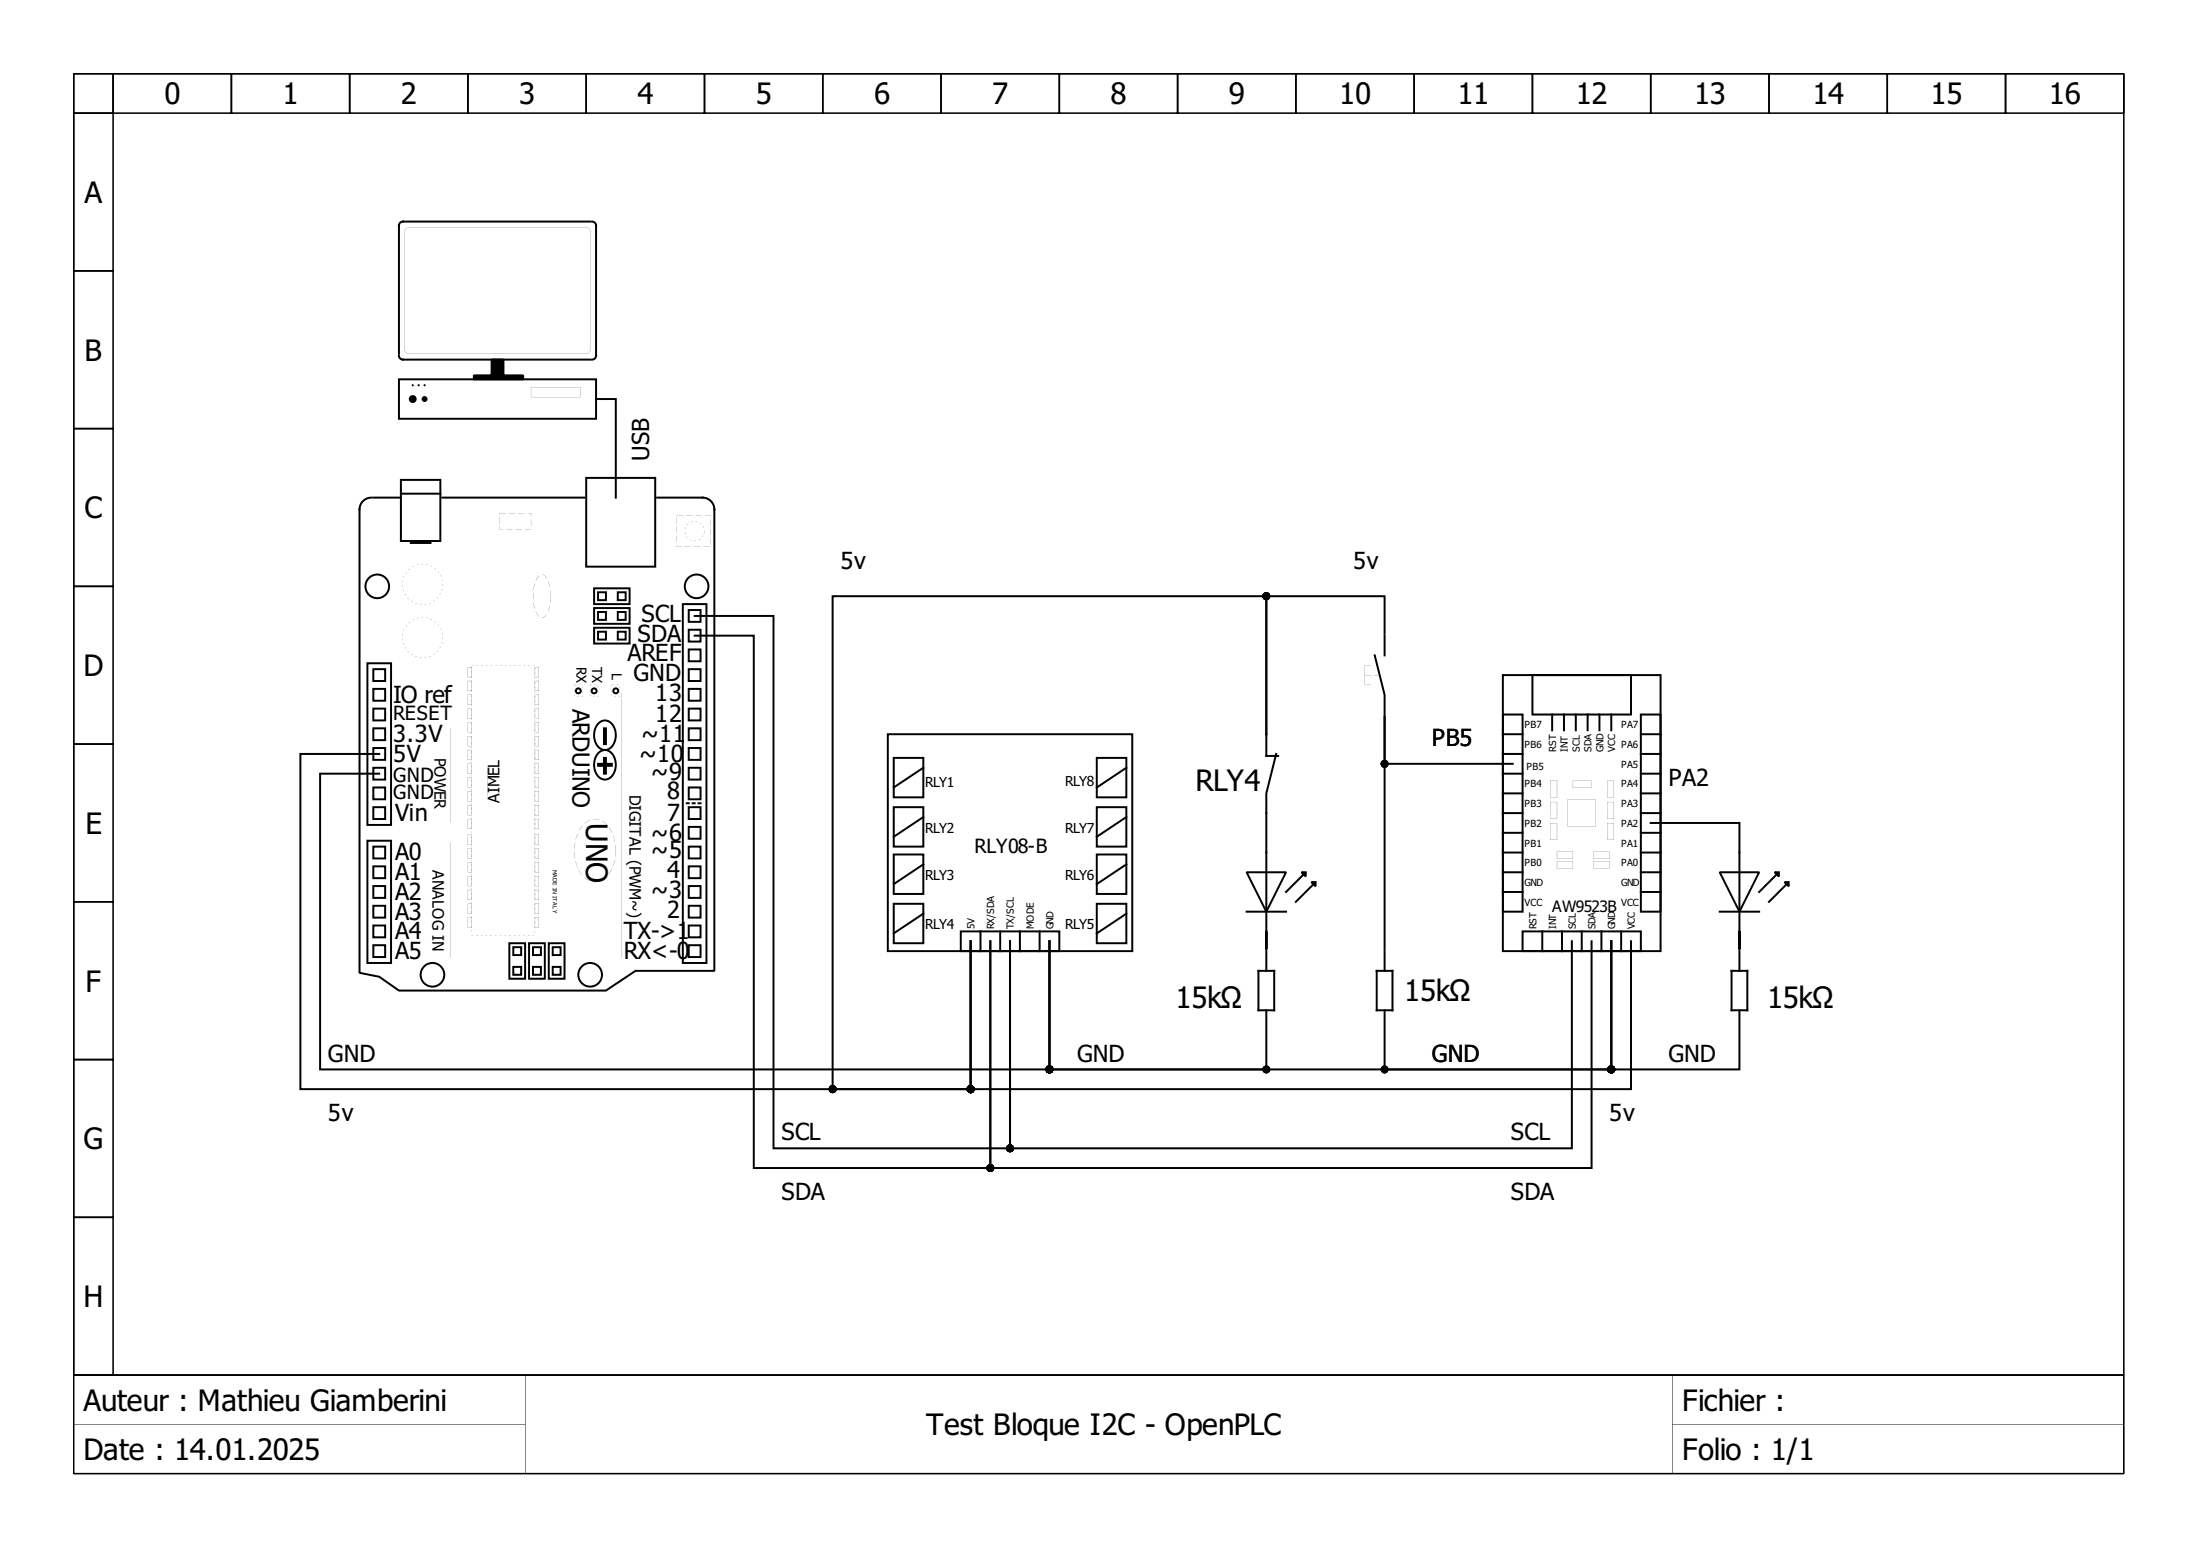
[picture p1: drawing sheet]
<svg xmlns="http://www.w3.org/2000/svg" width="297mm" height="210mm" viewBox="0 0 297 210" stroke-linecap="round" stroke-linejoin="round" font-family="sans-serif">
<g fill="#000">
<path d="M54.7 31l.2-.2 .3-.1a.57 .57 0 0 0-.5 .6zM54.7 31.2v16zM55.2 30.7h24zM79.1 30.7a.5 .5 0 0 1 .6 .6 .57 .57 0 0 0-.6-.6zM79.7 31.2v16zM54.7 47.2a.57 .57 0 0 0 .5 .6 .54 .54 0 0 1-.5-.6zM55.2 47.7l24 .1zM79.1 47.7a.57 .57 0 0 0 .6-.5 .5 .5 0 0 1-.6 .5zM60.8 98.3v12.8zM184.3 89.8h.8h-.8v2.7h.8h-.8zM60.8 113.7v15.5zM65.8 103.6l.1 3.8z"/>
<path d="M83.9 93.5l.1 35.7z"/>
<path d="M9.9 9.9h277v175.7l-.1 .1h-276.9zM9.9 9.9h.2v175.7h-.2v-.1h276.9v.1h-.2v-175.7h.2v.2h-276.9z"/>
<path d="M9.9 9.9h5.5v5.4l-.1 .1h-5.4zM9.9 9.9h.2v5.4h-.2v-.1h5.4v.1h-.1v-5.4h.1v.2h-5.4z"/>
<path d="M9.9 15.2h5.4l.1 .1v21.3l-.1 .1h-5.4v-.1zM9.9 15.3h.2v21.3h-.2v-.1h5.4v.1h-.1v-21.3h.1v.1h-5.4z"/>
<path d="M15.2 9.9h16h.1v5.4l-.1 .1h-15.9l-.1-.1zM15.3 9.9h.1v5.4h-.1v-.1h15.9v.1h-.1v-5.4h.1v.2h-15.9z"/>
<path d="M31.1 9.9h16.1h.1v5.4l-.1 .1h-16l-.1-.1zM31.2 9.9h.1v5.4h-.1v-.1h16v.1h-.1v-5.4h.1v.2h-16z"/>
<path d="M47.1 9.9h16.1h.1v5.4l-.1 .1h-16l-.1-.1zM47.2 9.9h.1v5.4h-.1v-.1h16v.1h-.1v-5.4h.1v.2h-16z"/>
<path d="M63.1 9.9h16h.2v5.4l-.2 .1h-15.9l-.1-.1zM63.2 9.9h.1v5.4h-.1v-.1h15.9v.1h-.1v-5.4h.1v.2h-15.9z"/>
<path d="M79 9.9h16.1h.1v5.4l-.1 .1h-16l-.1-.1zM79.1 9.9h.2v5.4h-.2v-.1h16v.1h-.1v-5.4h.1v.2h-16z"/>
<path d="M95 9.9h16.1h.1v5.4l-.1 .1h-16l-.1-.1zM95.1 9.9h.1v5.4h-.1v-.1h16v.1h-.1v-5.4h.1v.2h-16z"/>
<path d="M111 9.9h16.1h.1v5.4l-.1 .1h-16l-.1-.1zM111.1 9.9h.1v5.4h-.1v-.1h16v.1h-.1v-5.4h.1v.2h-16z"/>
<path d="M127 9.9h16h.1v5.4l-.1 .1h-15.9l-.1-.1zM127.1 9.9h.1v5.4h-.1v-.1h15.9v.1h-.1v-5.4h.1v.2h-15.9z"/>
<path d="M142.9 9.9h16.1h.1v5.4l-.1 .1h-16l-.1-.1zM143 9.9h.1v5.4h-.1v-.1h16v.1h-.1v-5.4h.1v.2h-16z"/>
<path d="M158.9 9.9h16.1h.1v5.4l-.1 .1h-16l-.1-.1zM159 9.9h.1v5.4h-.1v-.1h16v.1h-.1v-5.4h.1v.2h-16z"/>
<path d="M174.9 9.9h16h.1v5.4l-.1 .1h-15.9l-.1-.1zM175 9.9h.1v5.4h-.1v-.1h15.9v.1h-.1v-5.4h.1v.2h-15.9z"/>
<path d="M190.8 9.9h16.1h.1v5.4l-.1 .1h-16l-.1-.1zM190.9 9.9h.1v5.4h-.1v-.1h16v.1h-.1v-5.4h.1v.2h-16z"/>
<path d="M206.8 9.9h16.1h.1v5.4l-.1 .1h-16l-.1-.1zM206.9 9.9h.1v5.4h-.1v-.1h16v.1h-.1v-5.4h.1v.2h-16z"/>
<path d="M222.8 9.9h16h.2v5.4l-.2 .1h-15.9l-.1-.1zM222.9 9.9h.1v5.4h-.1v-.1h15.9v.1h-.1v-5.4h.1v.2h-15.9z"/>
<path d="M238.7 9.9h16.1h.1v5.4l-.1 .1h-16l-.1-.1zM238.8 9.9h.2v5.4h-.2v-.1h16v.1h-.1v-5.4h.1v.2h-16z"/>
<path d="M254.7 9.9h16.1h.1v5.4l-.1 .1h-16l-.1-.1zM254.8 9.9h.1v5.4h-.1v-.1h16v.1h-.1v-5.4h.1v.2h-16z"/>
<path d="M270.7 9.9h16.1h.1v5.4l-.1 .1h-16l-.1-.1zM270.8 9.9h.1v5.4h-.1v-.1h16v.1h-.2v-5.4h.2v.2h-16z"/>
<path d="M9.9 36.5h5.4l.1 .1v21.3l-.1 .1h-5.4v-.1zM9.9 36.6h.2v21.3h-.2v-.1h5.4v.1h-.1v-21.3h.1v.1h-5.4z"/>
<path d="M9.9 57.8h5.4l.1 .1v21.2l-.1 .2h-5.4v-.2zM9.9 57.9h.2v21.2h-.2v-.1h5.4v.1h-.1v-21.2h.1v.1h-5.4z"/>
<path d="M55.6 52a.15 .15 0 0 1 .3 0 .15 .15 0 0 1-.3 0zM55.6 52a.15 .15 0 0 0 .3 0 .15 .15 0 0 0-.3 0z"/>
<path d="M56.4 52a.15 .15 0 0 1 .3 0 .15 .15 0 0 1-.3 0zM56.4 52a.12 .12 0 0 0 .2 0 .12 .12 0 0 0-.2 0z"/>
<path d="M57.2 52a.15 .15 0 0 1 .3 0 .15 .15 0 0 1-.3 0zM57.2 52a.12 .12 0 0 0 .2 0 .12 .12 0 0 0-.2 0z"/>
<path d="M71.7 52.3h6.7v1.3h-6.7zM71.7 52.3v1.3h6.7v-1.3z"/>
<path d="M9.9 79h5.4l.1 .1v21.3l-.1 .1h-5.4v-.1zM9.9 79.1h.2v21.3h-.2v-.1h5.4v.1h-.1v-21.3h.1v.2h-5.4z"/>
<path d="M59.8 78.9v.2zM59.7 79.5v.2zM59.5 80.1l-.1 .2zM59.1 80.6l-.1 .2zM58.5 81.2l.2-.2zM57.9 81.5l.3-.1zM57.3 81.6h.2zM56.7 81.6h.2zM56.1 81.4l.2 .1zM55.5 81.1l.2 .1zM55 80.7l.2 .2zM54.7 80.2l.1 .2zM54.4 79.6l.1 .2zM54.3 79l.1 .2zM54.4 78.3v.3zM54.6 77.7l-.1 .3zM54.9 77.2l-.1 .2zM55.2 76.9l.2-.1zM55.7 76.5l.2-.1zM56.3 76.3l.2-.1zM56.9 76.2l.2-.1zM57.5 76.2h.2zM58.1 76.4l.2 .1zM58.7 76.7l.1 .2zM59.1 77.1l.2 .2zM59.5 77.7l.1 .1zM59.7 78.2l.1 .3z"/>
<path d="M67.4 69.3h.9zM68.7 69.3h.9zM70 69.3h.8zM71.2 69.3h.5v.4v-.4zM71.7 70.1v.9zM70.9 71.4h.8zM69.6 71.4h.9zM68.3 71.4h.9zM67.4 71.1v.3h.5h-.5zM67.4 69.8v.9zM67.4 69.3v.1z"/>
<path d="M91.4 69.6h.9zM92.7 69.6h.8zM93.9 69.6h.9zM95.2 69.6h.7v.1v-.1zM95.9 70.1v.9zM95.9 71.4v.9zM95.9 72.7v.8zM95 73.8h.8zM93.7 73.8h.9zM92.4 73.8h.9zM91.4 73.6v.2h.6h-.6zM91.4 72.3v.9zM91.4 71v.9zM91.4 69.8v.8z"/>
<path d="M95.1 71.7v.2zM95 72.3l-.2 .2zM94.3 72.9l.3-.1zM93.7 73h.3zM93.1 72.8l.2 .1zM92.7 72.4l.1 .2zM92.5 71.8v.2zM92.5 71.2v.2zM92.8 70.7h.1l-.1 .2zM93.3 70.5l.2-.1zM93.9 70.4h.2zM94.5 70.6l.2 .1zM94.9 71l.1 .2zM95.1 71.6v.1z"/>
<path d="M59.8 86.1v.2zM59.7 86.7v.2zM59.5 87.3l-.1 .2zM59.1 87.8l-.1 .2zM58.5 88.3l.2-.1zM57.9 88.6h.3zM57.3 88.8h.2zM56.7 88.8h.2zM56.1 88.6l.2 .1zM55.5 88.3l.2 .1zM55 87.9l.2 .2zM54.7 87.4l.1 .2zM54.4 86.8l.1 .2zM54.3 86.2l.1 .2zM54.4 85.5v.3zM54.6 84.9l-.1 .2zM54.9 84.4l-.1 .2zM55.2 84.1l.2-.1zM55.7 83.7l.2-.1zM56.3 83.5l.2-.1zM56.9 83.3h.2zM57.5 83.4h.2zM58.1 83.5l.2 .2zM58.7 83.9l.1 .1zM59.1 84.3l.2 .2zM59.5 84.8l.1 .2zM59.7 85.4l.1 .2z"/>
<path d="M63.2 91.9h.5v1.4h-.5zM63.2 91.9v1.4h.5v-1.4z"/>
<path d="M63.2 99.4h.5v1.3h-.5zM63.2 99.4v1.3h.5v-1.3z"/>
<path d="M63.2 97.5h.5v1.4h-.5zM63.2 97.5v1.3h.5v-1.3z"/>
<path d="M63.2 93.8h.5v1.3h-.5zM63.2 93.8v1.3h.5v-1.3z"/>
<path d="M63.2 90.1h.5v1.3h-.5zM63.2 90.1v1.3h.5v-1.3z"/>
<path d="M63.2 95.6h.5v1.4h-.5zM63.2 95.7v1.3h.5v-1.3z"/>
<path d="M63.7 89.8h.2zM64.3 89.8h.3zM65 89.8h.2zM65.6 89.8h.2zM66.2 89.8h.3zM66.9 89.8h.2zM67.5 89.8h.2zM68.1 89.8h.3zM68.8 89.8h.2zM69.4 89.8h.2zM70.1 89.8h.2zM70.7 89.8h.2zM71.3 89.8h.3zM72 89.8h.2zM72.2 90.2v.2zM72.2 90.8v.2zM72.2 91.4v.3zM72.2 92.1v.2zM72.2 92.7v.2zM72.2 93.3v.3zM72.2 94v.2zM72.2 94.6v.2zM72.2 95.2v.3zM72.2 95.9v.2zM72.2 96.5v.2zM72.2 97.1v.3zM72.2 97.8v.2zM72.2 98.4v.2zM72.2 99v.3zM72.2 99.7v.2zM72.2 100.3v.3zM72.2 101v.2zM72.2 101.6v.2zM72.2 102.2v.3zM72.2 102.9v.2zM72.2 103.5v.2zM72.2 104.1v.3zM72.2 104.8v.2zM72.2 105.4v.2zM72.2 106v.3zM72.2 106.7v.2zM72.2 107.3v.2zM72.2 107.9v.3zM72.2 108.6v.2zM72.2 109.2v.2zM72.2 109.8v.3zM72.2 110.5v.2zM72.2 111.1v.2zM72.2 111.7v.3zM72.2 112.4v.2zM72.2 113v.3zM72.2 113.7v.2zM72.2 114.3v.2zM72.2 114.9v.3zM72.2 115.6v.2zM72.2 116.2v.2zM72.2 116.8v.3zM72.2 117.5v.2zM72.2 118.1v.2zM72.2 118.7v.3zM72.2 119.4v.2zM72.2 120v.2zM72.2 120.6v.3zM72.2 121.3v.2zM72.2 121.9v.2zM72.2 122.5v.3zM72.2 123.2v.2zM72.2 123.8v.2zM72.2 124.4v.3zM72.2 125.1v.2zM72.2 125.7v.3zM71.9 126.2l.2 .1zM71.3 126.2l.2 .1zM70.6 126.2l.3 .1zM70 126.2l.2 .1zM69.4 126.2l.2 .1zM68.7 126.2l.3 .1zM68.1 126.2l.2 .1zM67.5 126.2l.2 .1zM66.8 126.2l.3 .1zM66.2 126.2l.2 .1zM65.6 126.2l.2 .1zM64.9 126.2l.3 .1zM64.3 126.2l.2 .1zM63.7 126.2l.2 .1h-.2zM63.7 125.6v.2zM63.7 124.9v.3zM63.7 124.3v.2zM63.7 123.7v.2zM63.7 123v.3zM63.7 122.4v.2zM63.7 121.8v.2zM63.7 121.1v.2zM63.7 120.5v.2zM63.7 119.8v.3zM63.7 119.2v.2zM63.7 118.6v.2zM63.7 117.9v.3zM63.7 117.3v.2zM63.7 116.7v.2zM63.7 116v.3zM63.7 115.4v.2zM63.7 114.8v.2zM63.7 114.1v.3zM63.7 113.5v.2zM63.7 112.9v.2zM63.7 112.2v.3zM63.7 111.6v.2zM63.7 111v.2zM63.7 110.3v.3zM63.7 109.7v.2zM63.7 109.1v.2zM63.7 108.4v.2zM63.7 107.8v.2zM63.7 107.1v.3zM63.7 106.5v.2zM63.7 105.9v.2zM63.7 105.2v.3zM63.7 104.6v.2zM63.7 104v.2zM63.7 103.3v.3zM63.7 102.7v.2zM63.7 102.1v.2zM63.7 101.4v.3zM63.7 100.8v.2zM63.7 100.2v.2zM63.7 99.5v.3zM63.7 98.9v.2zM63.7 98.3v.2zM63.7 97.6v.3zM63.7 97v.2zM63.7 96.4v.2zM63.7 95.7v.2zM63.7 95.1v.2zM63.7 94.4v.3zM63.7 93.8v.2zM63.7 93.2v.2zM63.7 92.5v.3zM63.7 91.9v.2zM63.7 91.3v.2zM63.7 90.6v.3zM63.7 90v.2z"/>
<path d="M72.2 97.5h.6v1.4h-.6zM72.2 97.5v1.3h.6v-1.3z"/>
<path d="M72.2 91.9h.6v1.4h-.6zM72.2 91.9v1.4h.6v-1.4z"/>
<path d="M72.2 99.4h.6v1.3h-.6zM72.2 99.4v1.3h.6v-1.3z"/>
<path d="M72.2 93.8h.6v1.3h-.6zM72.2 93.8v1.3h.6v-1.3z"/>
<path d="M72.2 90.1h.6v1.3h-.6zM72.2 90.1v1.3h.6v-1.3z"/>
<path d="M72.2 95.6h.6v1.4h-.6zM72.2 95.7v1.3h.6v-1.3z"/>
<path d="M74.3 80.5v.8zM74.2 81.7l-.2 .9zM73.1 83.4l.3-.1 .4-.4-.4 .5zM72.3 82.5l.5 .8zM72 81.3l.2 .8zM72 80v.9zM72.2 78.8l-.2 .8zM72.7 77.8l.1-.1-.5 .7zM73.2 77.5l.4 .3 .2 .3-.2-.3zM74 78.4l.3 .9zM74.3 79.7l.1 .8z"/>
<path d="M77.5 92.4l.3 .1zM78.2 92.4l.2 .1zM78.6 92.7v.2zM78.6 93.3v.2zM78.6 93.9v.2h-.1h.1zM77.9 94l.2 .1zM77.5 93.7l.1 .3zM77.5 93.1l.1 .2zM77.5 92.5l.1 .2z"/>
<path d="M79.7 92.4l.2 .1zM80.3 92.4l.2 .1zM80.7 92.7l.1 .2zM80.7 93.3l.1 .2zM80.7 93.9l.1 .2h-.2h.1zM80 94l.2 .1zM79.7 93.7v.3zM79.7 93.1v.2zM79.7 92.5v.2z"/>
<path d="M82.6 92.4l.2 .1zM83.2 92.4l.3 .1zM83.7 92.7v.2zM83.7 93.3v.2zM83.7 93.9v.2h-.1h.1zM82.9 94l.3 .1zM82.6 93.7v.3zM82.6 93.1v.2zM82.6 92.5v.2z"/>
<path d="M184.3 91.1h.8zM185.5 91.1h.7z"/>
<path d="M9.9 100.3h5.4l.1 .1v21.3l-.1 .1h-5.4v-.1zM9.9 100.4h.2v21.3h-.2v-.1h5.4v.1h-.1v-21.3h.1v.1h-5.4z"/>
<path d="M63.2 108.7h.5v1.3h-.5zM63.2 108.7v1.3h.5v-1.3z"/>
<path d="M63.2 114.5h.5v1.4h-.5zM63.2 114.5v1.4h.5v-1.4z"/>
<path d="M63.2 116.4h.5v1.4h-.5zM63.2 116.4v1.3h.5v-1.3z"/>
<path d="M63.2 112.7h.5v1.3h-.5zM63.2 112.7v1.3h.5v-1.3z"/>
<path d="M63.2 103.1h.5v1.3h-.5zM63.2 103.1v1.3h.5v-1.3z"/>
<path d="M63.2 110.5h.5v1.4h-.5zM63.2 110.6v1.3h.5v-1.3z"/>
<path d="M63.2 105h.5v1.3h-.5zM63.2 105v1.3h.5v-1.3z"/>
<path d="M63.2 101.2h.5v1.4h-.5zM63.2 101.2v1.4h.5v-1.4z"/>
<path d="M63.2 106.8h.5v1.4h-.5zM63.2 106.8v1.4h.5v-1.4z"/>
<path d="M63.2 118.3h.5v1.3h-.5zM63.2 118.3v1.3h.5v-1.3z"/>
<path d="M72.2 114.5h.6v1.4h-.6zM72.2 114.5v1.4h.6v-1.4z"/>
<path d="M72.2 108.7h.6v1.3h-.6zM72.2 108.7v1.3h.6v-1.3z"/>
<path d="M72.2 116.4h.6v1.4h-.6zM72.2 116.4v1.3h.6v-1.3z"/>
<path d="M72.2 103.1h.6v1.3h-.6zM72.2 103.1v1.3h.6v-1.3z"/>
<path d="M72.2 112.7h.6v1.3h-.6zM72.2 112.7v1.3h.6v-1.3z"/>
<path d="M72.2 110.5h.6v1.4h-.6zM72.2 110.6v1.3h.6v-1.3z"/>
<path d="M72.2 105h.6v1.3h-.6zM72.2 105v1.3h.6v-1.3z"/>
<path d="M72.2 101.2h.6v1.4h-.6zM72.2 101.2v1.4h.6v-1.4z"/>
<path d="M72.2 118.3h.6v1.3h-.6zM72.2 118.3v1.3h.6v-1.3z"/>
<path d="M72.2 106.8h.6v1.4h-.6zM72.2 106.8v1.4h.6v-1.4z"/>
<path d="M83.1 114.8v.9zM83 116.1l-.2 .8zM82.6 117.3l-.4 .7zM81.2 118.8l.7-.5zM80 119h.9l-.6 .1zM78.9 118.4l.7 .5zM78.1 117.4l.5 .8zM77.7 116.2l.3 .9zM77.6 115v.8zM77.6 113.7v.9zM78 112.5l-.3 .8zM78.7 111.4l-.5 .7zM78.9 111.1l.8-.4zM80.1 110.6h.8zM81.3 110.8l.7 .6zM82.2 111.7l.5 .7zM82.8 112.8l.2 .8zM83.1 114l.1 .8z"/>
<path d="M209.3 111.1h.9v2.3h-.9zM209.3 111.1v2.3h.9v-2.3z"/>
<path d="M209.3 108.3h.9v2.2h-.9zM209.3 108.3v2.2h.9v-2.2z"/>
<path d="M209.3 105.4h.9v2.2h-.9zM209.3 105.4v2.2h.9v-2.2z"/>
<path d="M210.2 115h2.2v.9h-2.2zM210.2 115v.9h2.2v-.9z"/>
<path d="M210.2 116.2h2.2v1h-2.2zM210.2 116.3v.9h2.2v-.9z"/>
<path d="M211.7 107.9h3.7v3.7h-3.7zM211.7 107.9v3.7h3.7v-3.7z"/>
<path d="M212.4 105.4h2.4v1h-2.4zM212.4 105.4v.9h2.4v-.9z"/>
<path d="M215.1 115h2.2v.9h-2.2zM215.1 115v.9h2.2v-.9z"/>
<path d="M215.1 116.2h2.2v1h-2.2zM215.1 116.3v.9h2.2v-.9z"/>
<path d="M217 111.1h.9v2.3h-.9zM217 111.1v2.3h.9v-2.3z"/>
<path d="M217 108.3h.9v2.2h-.9zM217 108.3v2.2h.9v-2.2z"/>
<path d="M217 105.4h.9v2.2h-.9zM217 105.4v2.2h.9v-2.2z"/>
<path d="M9.9 121.6h5.4l.1 .1v21.3l-.1 .1h-5.4v-.1zM9.9 121.7h.2v21.3h-.2v-.1h5.4v.1h-.1v-21.3h.1v.1h-5.4z"/>
<path d="M63.2 122h.5v1.3h-.5zM63.2 122v1.3h.5v-1.3z"/>
<path d="M63.2 120.1h.5v1.4h-.5zM63.2 120.1v1.4h.5v-1.4z"/>
<path d="M63.2 123.9h.5v1.3h-.5zM63.2 123.9v1.3h.5v-1.3z"/>
<path d="M72.2 120.1h.6v1.4h-.6zM72.2 120.1v1.4h.6v-1.4z"/>
<path d="M72.2 122h.6v1.3h-.6zM72.2 122v1.3h.6v-1.3z"/>
<path d="M72.2 123.9h.6v1.3h-.6zM72.2 123.9v1.3h.6v-1.3z"/>
<path d="M9.9 142.9h5.4l.1 .1v21.3l-.1 .1h-5.4v-.1zM9.9 143h.2v21.3h-.2v-.1h5.4v.1h-.1v-21.3h.1v.1h-5.4z"/>
<path d="M9.9 164.2h5.4l.1 .1v21.3l-.1 .1h-5.4v-.1zM9.9 164.3h.2v21.3h-.2v-.1h5.4v.1h-.1v-21.3h.1v.1h-5.4z"/>
<path d="M9.9 185.5h276.9l.1 .1v13.3l-.1 .1h-276.9zM9.9 185.6h.2v13.3h-.2v-.1h276.9v.1h-.2v-13.3h.2v.1h-276.9z"/>
<path d="M9.9 185.6h61v6.7h-61zM9.9 185.6v6.7h61v-6.7z"/>
<path d="M9.9 185.6h61v6.7h-61zM9.9 185.6v6.7h61v-6.7z"/>
<path d="M9.9 192.3h61v6.6h-61zM9.9 192.3v6.6h61v-6.6z"/>
<path d="M9.9 192.3h61v6.6h-61zM9.9 192.3v6.6h61v-6.6z"/>
<path d="M70.9 185.6h154.9v13.3h-154.9zM70.9 185.6v13.3h154.9v-13.3z"/>
<path d="M70.9 185.6h154.9v13.3h-154.9zM70.9 185.6v13.3h154.9v-13.3z"/>
<path d="M225.8 185.6h61v6.7h-61zM225.8 185.6v6.7h61v-6.7z"/>
<path d="M225.8 185.6h61v6.7h-61zM225.8 185.6v6.7h61v-6.7z"/>
<path d="M225.8 192.3h61v6.6h-61zM225.8 192.3v6.6h61v-6.6z"/>
<path d="M225.8 192.3h61v6.6h-61zM225.8 192.3v6.6h61v-6.6z"/>
</g>
<g fill="none" stroke="#000" stroke-width=".27">
<path d="M79.7 29.9h-25.3l-.3 .1-.2 .2v.2v17.3M79.9 29.9l.3 .1 .2 .2 .1 .2v17.6l-.1 .3-.2 .2h-.3M53.9 51.2h26.6v5.3h-26.6zM53.9 48v.3l.2 .2h.3h25.3M80.5 53.9h2.6v13.3M50.1 67.2a1.6 1.6 0 0 0-1.6 1.6v62.5l2.7 .5 2.7 1.9h27.9l4-2.6h10.7v-62.3a1.6 1.6 0 0 0-1.6-1.6h-6.2M50.4 67.2h3.7M54.1 64.8h5.4v8.2h-5.4zM54.1 66.6h5.4M55.5 73h2.6v.3h-2.6zM59.7 67.2h19.2M79.1 64.5h9.4v12h-9.4z"/>
<path d="M80.2 79.4h4.8v2.1h-4.8zM80.7 79.9h1.1v1.1h-1.1zM83.4 79.9h1.1v1.1h-1.1zM49.6 89.5h3.2v21.9h-3.2zM50.4 98.3h1.6v1.6h-1.6zM50.4 95.7h1.6v1.5h-1.6zM50.4 93h1.6v1.6h-1.6zM50.4 90.3h1.6v1.6h-1.6zM80.2 82.1h4.8v2.1h-4.8zM80.2 84.7h4.8v2.2h-4.8zM80.7 82.6h1.1v1.1h-1.1zM80.7 85.3h1.1v1h-1.1z"/>
<path d="M80.9 97.5a1.28 1.28 0 0 1 2 .7 2.3 2.3 0 0 1-.8 3 1.48 1.48 0 0 1-1.8-1.4 2.39 2.39 0 0 1 .6-2.3zM81.5 98.3h.3v2.1h-.3zM83.4 82.6h1.1v1.1h-1.1zM83.4 85.3h1.1v1h-1.1zM92.2 81.5h3.2v48.5h-3.2zM93 85h1.6v1.6h-1.6zM93 87.7h1.6v1.6h-1.6zM93 82.3h1.6v1.6h-1.6zM93 93h1.6v1.6h-1.6zM93 98.3h1.6v1.6h-1.6zM93 95.7h1.6v1.5h-1.6zM93 90.3h1.6v1.6h-1.6z"/>
<path d="M93.8 85.8h8v71.9h31.9v-30.6v30.6h81.2v-30.6M93.8 83.1h10.6v71.9h32v-27.9v27.9h75.8v-27.9M119.9 99.1h33v29.3h-33zM171 99.1v-18.6h-58.6v66.5h18.7v-19.9M171 99.1v2.9h1.6M185.6 88.5l1.3 5.3v2.7M186.9 85.8v2.7M186.9 85.5v-5h-15.9v18.6M202.9 96.5h2.7v26.6h-2.7zM202.9 91.1h21.3v37.3h-21.3zM202.9 99.1h2.7M206.9 91.1h13.3v5.4h-13.3z"/>
<path d="M209.6 96.5v2.1M211.2 96.5v2.1M212.8 96.5v2.1M214.4 96.5v2.1M216 96.5v2.1M217.6 96.5v2.1M221.5 96.5h2.7v26.6h-2.7zM221.5 99.1h2.7M49.6 113.5h3.2v16.5h-3.2zM50.4 116.9h1.6v1.6h-1.6zM50.4 119.6h1.6v1.6h-1.6zM50.4 101h1.6v1.6h-1.6z"/>
<path d="M50.4 114.3h1.6v1.6h-1.6zM50.4 106.3h1.6v1.6h-1.6zM50.4 109h1.6v1.6h-1.6zM50.4 103.6h1.6v1.6h-1.6zM51.2 101.8h-10.6v45.2h90.5v-19.9M51.2 104.4h-8v40h98.5v-17.3M80.7 103.1h1.9v.3h-1.9zM80.9 101.5a1.28 1.28 0 0 1 2 .7 2.3 2.3 0 0 1-.8 3 1.48 1.48 0 0 1-1.8-1.4 2.39 2.39 0 0 1 .6-2.3zM81.5 102.3h.3v2.1h-.3zM93 116.9h1.6v1.6h-1.6zM93 119.6h1.6v1.6h-1.6zM93 114.3h1.6v1.6h-1.6z"/>
<path d="M93 111.6h1.6v1.6h-1.6zM93 109h1.6v1.6h-1.6zM93 106.3h1.6v1.6h-1.6zM93 101h1.6v1.6h-1.6zM93 103.6h1.6v1.6h-1.6zM120.7 109h4v5.3h-4zM120.7 102.3h4v5.3h-4zM120.7 115.3h4v5.4h-4zM124.7 110.3l-4 2.7M124.7 103.6l-4 2.7M124.7 116.7l-4 2.6M148.1 109h4v5.3h-4z"/>
<path d="M148.1 102.3h4v5.3h-4zM148.1 115.3h4v5.4h-4zM152.1 110.3l-4 2.7M152.1 103.6l-4 2.7M152.1 116.7l-4 2.6M168.3 117.7h5.3l-2.6 5.4zM172.3 101.8l-1.3 5.3v21M176 118l-2.4 2.4M177.3 119.4l-2.3 2.3M202.9 107.1h2.7M202.9 117.7h2.7M202.9 115.1h2.7"/>
<path d="M202.9 101.8h2.7M202.9 109.8h2.7M202.9 104.4h2.7M202.9 112.4h2.7M204.2 103.1h-17.3v-6.4v31.4M221.5 107.1h2.7M221.5 117.7h2.7M221.5 115.1h2.7M221.5 101.8h2.7M221.5 109.8h2.7M221.5 104.4h2.7M221.5 112.4h2.7"/>
<path d="M222.9 111.1h12v17M232.2 117.7h5.3l-2.6 5.4zM239.9 118l-2.4 2.4M241.2 119.4l-2.4 2.3M50.4 122.3h1.6v1.6h-1.6zM50.4 124.9h1.6v1.6h-1.6zM50.4 127.6h1.6v1.6h-1.6zM68.8 127.3h2.1v4.8h-2.1zM69.3 130.5h1.1v1.1h-1.1zM69.3 127.9h1.1v1h-1.1zM71.4 127.3h2.2v4.8h-2.2zM72 130.5h1v1.1h-1z"/>
<path d="M72 127.9h1v1h-1zM74.1 127.3h2.1v4.8h-2.1zM74.6 127.9h1.1v1h-1.1zM74.6 130.5h1.1v1.1h-1.1zM93 124.9h1.6v1.6h-1.6zM93 127.6h1.6v1.6h-1.6zM93 122.3h1.6v1.6h-1.6zM120.7 122h4v5.3h-4zM124.7 123.3l-4 2.7M129.7 125.7h13.3v2.7h-13.3zM131.1 127.1v19.9h89.1v-19.9M132.4 125.7v2.7"/>
<path d="M135 125.7v2.7M137.7 125.7v2.7M140.4 125.7v2.7M141.7 127.1v17.3h29.3v-5.1M141.7 127.1v17.3h75.9v-17.3M148.1 122h4v5.3h-4zM152.1 123.3l-4 2.7M168.3 123.1h5.3M169.9 131.1h2.1v5.3h-2.1zM171 128.4v2.7M171 136.4v2.6M185.9 131.1h2.1v5.3h-2.1z"/>
<path d="M186.9 128.4v2.7M186.9 136.4v2.6M202.9 120.4h2.7M205.6 125.7h15.9v2.7h-15.9zM208.2 125.7v2.7M210.9 125.7v2.7M213.6 125.7v2.7M216.2 125.7v2.7M217.6 127.1v17.3h17.3v-5.1M217.6 127.1v17.3h-30.7v-5.1M218.9 125.7v2.7M221.5 120.4h2.7"/>
<path d="M232.2 123.1h5.3M233.8 131.1h2.1v5.3h-2.1zM234.9 128.4v2.7M234.9 136.4v2.6"/>
<circle cx="50.9" cy="79.1" r="1.6"/>
<circle cx="94.1" cy="79.1" r="1.6"/>
<circle cx="78.1" cy="93.3" r=".33"/>
<circle cx="80.2" cy="93.3" r=".33"/>
<circle cx="83.1" cy="93.3" r=".33"/>
<circle cx="58.4" cy="131.6" r="1.6"/>
<circle cx="79.7" cy="131.6" r="1.6"/>
</g>
<path d="M92.7 108.4h2.2" fill="none" stroke="#000" stroke-width=".27" stroke-dasharray=".3 .5"/>
<g fill="#000" stroke="#000" stroke-width=".27">
<path d="M64 50.7h2.4v-2.2h1.6v2.2h2.6v.5h-6.6z" fill-rule="evenodd"/>
<path d="M175.7 117.7h.6v.6z" fill-rule="evenodd"/>
<path d="M177.1 119.1h.5v.5z" fill-rule="evenodd"/>
<path d="M239.6 117.7h.6v.6z" fill-rule="evenodd"/>
<path d="M240.9 119.1h.6v.5z" fill-rule="evenodd"/>
<circle cx="55.7" cy="53.9" r=".4"/>
<circle cx="57.3" cy="53.9" r=".27"/>
<circle cx="171" cy="80.5" r=".4"/>
<circle cx="186.9" cy="103.1" r=".4"/>
<circle cx="112.4" cy="147" r=".4"/>
<circle cx="131.1" cy="147" r=".4"/>
<circle cx="133.7" cy="157.7" r=".4"/>
<circle cx="136.4" cy="155" r=".4"/>
<circle cx="141.7" cy="144.4" r=".4"/>
<circle cx="171" cy="144.4" r=".4"/>
<circle cx="186.9" cy="144.4" r=".4"/>
<circle cx="217.6" cy="144.4" r=".4"/>
</g>
<g fill="#000">
<circle cx="55.7" cy="52" r=".13"/>
<circle cx="56.5" cy="52" r=".13"/>
<circle cx="57.3" cy="52" r=".13"/>
</g>
<g font-size="4">
<text x="22.2" y="14.1">0</text>
<text x="38.2" y="14.1">1</text>
<text x="54.1" y="14.1">2</text>
<text x="70.1" y="14.1">3</text>
<text x="86.1" y="14.1">4</text>
<text x="102" y="14.1">5</text>
<text x="118" y="14.1">6</text>
<text x="134" y="14.1">7</text>
<text x="149.9" y="14.1">8</text>
<text x="165.9" y="14.1">9</text>
<text x="180.8" y="14.1">10</text>
<text x="196.8" y="14.1">11</text>
<text x="212.8" y="14.1">12</text>
<text x="228.7" y="14.1">13</text>
<text x="244.7" y="14.1">14</text>
<text x="260.7" y="14.1">15</text>
<text x="276.6" y="14.1">16</text>
<text x="11.4" y="27.4">A</text>
<text x="11.4" y="48.7">B</text>
<text x="11.4" y="70">C</text>
<text x="11.3" y="91.3">D</text>
<text x="161.4" y="106.8">RLY4</text>
<text x="11.5" y="112.6">E</text>
<text x="79.1" y="111.1" transform="rotate(90 79.1 111.1)">UNO</text>
<text x="11.5" y="133.8">F</text>
<text x="158.7" y="136.1">15kΩ</text>
<text x="189.6" y="135.2">15kΩ</text>
<text x="238.6" y="136.1">15kΩ</text>
<text x="11.3" y="155.1">G</text>
<text x="11.3" y="176.4">H</text>
<text x="11.3" y="190.4">Auteur : Mathieu Giamberini</text>
<text x="227.1" y="190.4">Fichier :</text>
<text x="11.3" y="197.1">Date : 14.01.2025</text>
<text x="125.1" y="193.7">Test Bloque I2C - OpenPLC</text>
<text x="227.1" y="197.1">Folio : 1/1</text>
</g>
<g font-size="3.2">
<text x="87.7" y="62.2" transform="rotate(-90 87.7 62.2)">USB</text>
<text x="113.5" y="76.8">5v</text>
<text x="182.7" y="76.8">5v</text>
<text x="86.6" y="83.9">SCL</text>
<text x="84.7" y="89.3">AREF</text>
<text x="86.1" y="86.6">SDA</text>
<text x="53.1" y="94.9">IO ref</text>
<text x="77.3" y="95.7" transform="rotate(90 77.3 95.7)">ARDUINO</text>
<text x="85.5" y="91.9">GND</text>
<text x="88.5" y="94.6">13</text>
<text x="53.1" y="100.2">3.3V</text>
<text x="86.6" y="100.2">~11</text>
<text x="88.5" y="97.5">12</text>
<text x="193.3" y="100.7">PB5</text>
<text x="53.1" y="102.8">5V</text>
<text x="86.3" y="102.8">~10</text>
<text x="87.9" y="105.2">~9</text>
<text x="90.1" y="107.9">8</text>
<text x="225.3" y="106">PA2</text>
<text x="53.3" y="110.8">Vin</text>
<text x="87.9" y="113.5">~6</text>
<text x="90.1" y="110.8">7</text>
<text x="53.3" y="116.1">A0</text>
<text x="53.3" y="118.8">A1</text>
<text x="87.9" y="115.9">~5</text>
<text x="90.1" y="118.5">4</text>
<text x="53.3" y="124.1">A3</text>
<text x="53.3" y="121.5">A2</text>
<text x="87.9" y="121.2">~3</text>
<text x="90.1" y="123.9">2</text>
<text x="53.3" y="129.5">A5</text>
<text x="53.3" y="126.8">A4</text>
<text x="84.2" y="126.8">TX-&gt;1</text>
<text x="84.2" y="129.5">RX&lt;-0</text>
<text x="44.3" y="143.3">GND</text>
<text x="145.4" y="143.3">GND</text>
<text x="193.3" y="143.3">GND</text>
<text x="225.3" y="143.3">GND</text>
<text x="44.3" y="151.3">5v</text>
<text x="105.5" y="153.9">SCL</text>
<text x="204" y="153.9">SCL</text>
<text x="217.3" y="151.3">5v</text>
<text x="105.5" y="161.9">SDA</text>
<text x="204" y="161.9">SDA</text>
</g>
<g font-size="2.7">
<text x="53.1" y="97.2">RESET</text>
<text x="53.1" y="105.5">GND</text>
<text x="53.1" y="107.9">GND</text>
<text x="131.6" y="115.1">RLY08-B</text>
</g>
<g font-size="2.1">
<text x="58.7" y="102.3" transform="rotate(90 58.7 102.3)">POWER</text>
<text x="85" y="107.4" transform="rotate(90 85 107.4)">DIGITAL (PWM~)</text>
<text x="67.4" y="108.4" transform="rotate(-90 67.4 108.4)">AIMEL</text>
<text x="58.4" y="117.5" transform="rotate(90 58.4 117.5)">ANALOG IN</text>
<text x="209.6" y="123.1">AW9523B</text>
</g>
<g font-size="1.9">
<text x="77.8" y="90.1" transform="rotate(90 77.8 90.1)">RX</text>
<text x="79.9" y="90.1" transform="rotate(90 79.9 90.1)">TX</text>
<text x="82.6" y="90.9" transform="rotate(90 82.6 90.9)">L</text>
<text x="124.9" y="106.3">RLY1</text>
<text x="143.8" y="106">RLY8</text>
<text x="124.9" y="112.4">RLY2</text>
<text x="143.8" y="112.4">RLY7</text>
<text x="124.9" y="118.8">RLY3</text>
<text x="143.8" y="118.8">RLY6</text>
<text x="124.9" y="125.5">RLY4</text>
<text x="143.8" y="125.5">RLY5</text>
</g>
<g font-size="1.3">
<text x="205.8" y="98.3">PB7</text>
<text x="205.8" y="101">PB6</text>
<text x="210.1" y="101.5" transform="rotate(-90 210.1 101.5)">RST</text>
<text x="211.7" y="101.5" transform="rotate(-90 211.7 101.5)">INT</text>
<text x="213.3" y="101.5" transform="rotate(-90 213.3 101.5)">SCL</text>
<text x="214.9" y="101.5" transform="rotate(-90 214.9 101.5)">SDA</text>
<text x="216.5" y="101.5" transform="rotate(-90 216.5 101.5)">GND</text>
<text x="218.1" y="101.5" transform="rotate(-90 218.1 101.5)">VCC</text>
<text x="218.9" y="98.3">PA7</text>
<text x="218.9" y="101">PA6</text>
<text x="205.8" y="106.3">PB4</text>
<text x="206.1" y="103.9">PB5</text>
<text x="218.9" y="103.6">PA5</text>
<text x="218.9" y="106.3">PA4</text>
<text x="205.8" y="109">PB3</text>
<text x="205.8" y="111.6">PB2</text>
<text x="218.9" y="109">PA3</text>
<text x="218.9" y="111.6">PA2</text>
<text x="205.8" y="119.6">GND</text>
<text x="205.8" y="114.3">PB1</text>
<text x="205.8" y="116.9">PB0</text>
<text x="218.9" y="114.3">PA1</text>
<text x="218.9" y="119.6">GND</text>
<text x="218.9" y="116.9">PA0</text>
<text x="131.6" y="125.5" transform="rotate(-90 131.6 125.5)">5V</text>
<text x="134.2" y="125.5" transform="rotate(-90 134.2 125.5)">RX/SDA</text>
<text x="136.9" y="125.5" transform="rotate(-90 136.9 125.5)">TX/SCL</text>
<text x="139.6" y="125.5" transform="rotate(-90 139.6 125.5)">MODE</text>
<text x="142.2" y="125.5" transform="rotate(-90 142.2 125.5)">GND</text>
<text x="205.8" y="122.3">VCC</text>
<text x="207.4" y="125.5" transform="rotate(-90 207.4 125.5)">RST</text>
<text x="210.1" y="125.5" transform="rotate(-90 210.1 125.5)">INT</text>
<text x="212.8" y="125.5" transform="rotate(-90 212.8 125.5)">SCL</text>
<text x="215.4" y="125.5" transform="rotate(-90 215.4 125.5)">SDA</text>
<text x="218.1" y="125.5" transform="rotate(-90 218.1 125.5)">GND</text>
<text x="218.9" y="122.3">VCC</text>
<text x="220.7" y="125.5" transform="rotate(-90 220.7 125.5)">VCC</text>
</g>
<text font-size=".8" x="74.6" y="117.5" transform="rotate(90 74.6 117.5)">MADE IN ITALY</text>
</svg>
